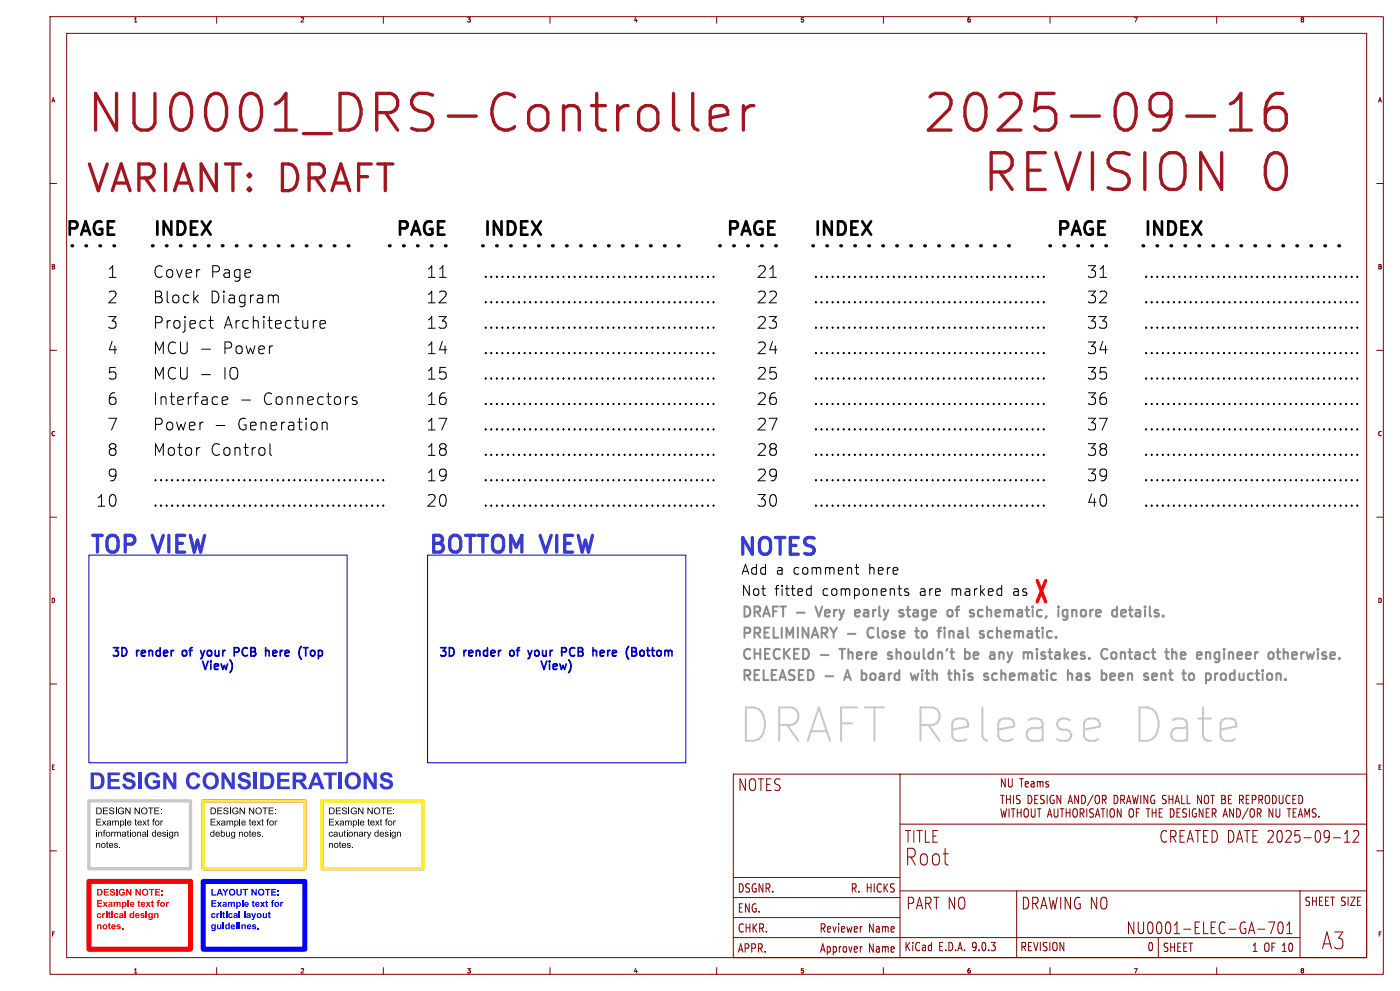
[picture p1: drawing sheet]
<svg xmlns="http://www.w3.org/2000/svg" width="420mm" height="297mm" viewBox="0 0 420 297" stroke-linecap="round" stroke-linejoin="round" font-family="sans-serif">
<g fill="none" stroke="#840000" stroke-width=".3">
<path d="M15 5h400v287h-400zM20 10h390v277h-390zM65 5v2M115 5v2M165 5v2M215 5v2M265 5v2M315 5v2M365 5v2M15 55h2M413 55h2M15 105h2"/>
<path d="M413 105h2M15 155h2M413 155h2M15 205h2M413 205h2M270 232h140v55h-140zM270 232h-50v55h50M15 255h2M270 247h140M300.2 242.4l.5 2.5 .4-1.8 .4 1.8 .4-2.5M302.7 242.4v2.5M303.9 242.4v2.5"/>
<path d="M305.2 242.4v2.5M305.2 243.6h1.1M306.3 242.4v2.5M307.7 242.4l-.2 .1a1.85 1.85 0 0 0 .2 2.4l.5-.1a1.85 1.85 0 0 0-.2-2.4M309.4 242.4v2l.3 .5 .6-.1 .2-.4v-2M311.7 242.4v2.5M314.2 244.9l.7-2.5 .7 2.5M314.4 244.2h1M316.2 242.4v2l.4 .5 .6-.1 .2-.4v-2M318.6 242.4v2.5M319.8 243.6h1.2M319.8 242.4v2.5"/>
<path d="M321 242.4v2.5M322.3 242.4l-.2 .1a1.85 1.85 0 0 0 .2 2.4l.6-.1a1.85 1.85 0 0 0-.2-2.4M324 242.4v2.5M324.5 243.7l.7 1.2M324.8 242.4l.4 .5-.1 .6-.3 .2h-.8M326 242.4v2.5M327.3 242.4l-.2 .1a.82 .82 0 0 0-.1 .9 .82 .82 0 0 0 .8 .4l.2 .4-.2 .6h-.9M327.7 242.4l.3 .1M328.6 244.9l.7-2.5 .6 2.5M328.8 244.2h.9M330.9 242.4v2.5M332.1 242.4v2.5"/>
<path d="M333.5 242.4l-.2 .1a1.85 1.85 0 0 0 .2 2.4l.5-.1a1.85 1.85 0 0 0-.2-2.4M336.3 242.4v2.5l-1.1-2.5v2.5M339.2 242.4l-.2 .1a1.85 1.85 0 0 0 .2 2.4l.5-.1a1.85 1.85 0 0 0-.1-2.4M340.9 243.6h.7M340.9 242.4v2.5M344.4 242.4v2.5M345.7 243.6h1.1M345.7 242.4v2.5M346.8 242.4v2.5M347.7 243.6h.7M347.7 242.4v2.5h1M351.1 242.4v2.5a1.33 1.33 0 0 0 1.2-.9 1.33 1.33 0 0 0-.5-1.5l-.2-.1"/>
<path d="M353.1 243.6h.6M353.1 242.4v2.5h.9M355.2 242.4l-.2 .1a.82 .82 0 0 0-.1 .9 .82 .82 0 0 0 .8 .4l.2 .4-.2 .6h-.9M355.7 242.4l.2 .1M356.8 242.4v2.5M358.3 242.4a1.4 1.4 0 0 0-.7 1.3 1.4 1.4 0 0 0 .9 1.2l.4-.3v-.8h-.4M358.6 242.4l.2 .1M360.9 242.4v2.5l-1.2-2.5v2.5M361.8 243.6h.7M361.8 242.4v2.5h1M363.7 242.4v2.5M364.1 243.7l.7 1.2"/>
<path d="M364.4 242.4l.4 .5-.1 .6-.3 .2h-.7M366.9 244.9l.7-2.5 .6 2.5M367.1 244.2h.9M370 242.4v2.5l-1.1-2.5v2.5M371 242.4v2.5a1.33 1.33 0 0 0 1.2-.9 1.33 1.33 0 0 0-.5-1.5l-.2-.1M374.4 242.3l-1.7 3.2M375.5 242.4l-.2 .1a1.85 1.85 0 0 0 .2 2.4l.5-.1a1.85 1.85 0 0 0-.2-2.4M377.2 242.4v2.5M377.7 243.7l.6 1.2M377.9 242.4l.4 .5-.1 .6-.3 .2h-.7M381.8 242.4v2.5l-1.1-2.5v2.5M382.8 242.4v2l.4 .5 .5-.1 .2-.4v-2"/>
<path d="M386.7 242.4v2.5M387.9 243.6h.7M387.9 242.4v2.5h1M389.5 244.9l.6-2.5 .7 2.5M389.7 244.2h.9M391.5 244.9v-2.5l.6 1.8 .7-1.8v2.5M394 242.4l-.2 .1a.82 .82 0 0 0 0 .9 .82 .82 0 0 0 .8 .4l.2 .4-.2 .6h-.9M394.5 242.4l.3 .1M395.7 244.6v.3M400 251.1h2.1M403.3 252.4h1.6M403.3 249.9l.8-1v3.5"/>
<path d="M406 249.2l.4-.3 .9 .2a1.11 1.11 0 0 1 .2 1.3l-1.6 2h1.7M413 255h2M220 275h50M220 269h50M220 263h50M270 267h140M305 267v20M380.5 276.3h1.9l-1.2 3.5M383.7 276.5a.63 .63 0 0 1 .7-.1 .63 .63 0 0 1 .4 .6l.1 1.5a1.29 1.29 0 0 1-.6 1.3h-.3a2.72 2.72 0 0 1-.3-3.3zM386 279.8h1.6M386 277.3l.8-1v3.5M390 267v20"/>
<path d="M65 290v2M115 290v2M165 290v2M215 290v2M220 281h170M258.4 283.7h.2M265 290v2M315 290v2M347.5 281v6M365 290v2"/>
</g>
<path d="M21.6 73.7h14M45.7 73.7h61M116.8 73.7h17.8M144.8 73.7h60.9M215.9 73.7h17.8M243.8 73.7h61M315 73.7h17.7M342.9 73.7h61" fill="none" stroke="#000" stroke-width="1" stroke-dasharray=".2 4"/>
<path d="M311.1 174l2.6 6.3M313.7 174l-2.6 6.3" fill="none" stroke="#f00" stroke-width="1"/>
<path d="M26.7 166.4h77.4v62.2h-77.4zM128.3 166.4h77.4v62.2h-77.4z" fill="none" stroke="#0000c2" stroke-width=".3"/>
<g fill="none" stroke="#0000c2" stroke-width=".51">
<path d="M60.2 194.9l.6 1.7M60.8 196.6l-.3 .6-.3 .2M61.4 194.9l-.6 1.7M70.3 195.4l1.2-.1 .2-.4-.1-.6-.4-.2h-.9v2.5M82.9 195.1l-.7-.2-.4 .4 .2 1.2h.9M83 195.5l-1.2 .3M90.4 193.7l-.1 .2M91 194.1h1.4M94 194.9l-.6 .2-.3 .3 .2 1 .7 .2M158.4 194.9l.6 1.7M159 196.6l-.3 .6-.3 .2M159.6 194.9l-.6 1.7"/>
<path d="M168.5 195.4l1.2-.1 .2-.4-.1-.6-.4-.2h-.9v2.5M181.1 195.1l-.7-.2-.4 .4 .2 1.2h.9M181.2 195.5l-1.2 .3M188.6 193.7l-.1 .2M189.6 194.1h.8l.4 .2 .1 .5-.5 .5M189.6 195.3h.8M190.4 195.3a.67 .67 0 0 1 .6 .6 .67 .67 0 0 1-.5 .7h-.9"/>
</g>
<path d="M61 240h30.4v20.3h-30.4z" fill="none" stroke="#ffa500" stroke-width="1"/>
<g fill="#000">
<path d="M28.9 245.4h1.4v.2h-1.1v.6h1.1v.3h-1.1v.7h1.2v.2h-1.5zM28.9 242h.7a1.01 1.01 0 0 1 .9 1 1.01 1.01 0 0 1-.9 1h-.7v-.2h.7a.78 .78 0 0 0 .7-.8 .78 .78 0 0 0-.7-.7h-.4v1.5h-.3zM30.9 242h1.5v.3h-1.2v.6h1.1v.2h-1.1v.7h1.2v.2h-1.5zM31.2 248.8l.5-.1-.4 .4 .3 .4h-.3v1.2h-.2v-1.2h-.2zM32 252.3l.3-.2v.6h.2v.1h-.2v.9l.2 .4-.5-.1v-1.2h-.2zM32.9 242.2l1-.1 .3 .4-.2 .1a.43 .43 0 0 0-.5-.5 .43 .43 0 0 0-.3 .6l.3 .1a.68 .68 0 0 1 .7 .9 .68 .68 0 0 1-1.1 .3l-.4-.5 .2-.1a.49 .49 0 0 0 .6 .4 .49 .49 0 0 0 .4-.5l-1-.4zM35.6 242.3l1-.3 .5 .3 .1 .3h-.3a.78 .78 0 0 0-1.1 0 .78 .78 0 0 0 0 1.1 .78 .78 0 0 0 1.1-.1v-.4h-.5v-.2h.8v.7a1.08 1.08 0 0 1-1.5 .1 1.08 1.08 0 0 1-.1-1.5zM37.6 242h.3l1 1.6v-1.6h.3v2h-.3l-1.1-1.5v1.5h-.2zM38.2 248.9l.3-.1v.5h.2v.2h-.2v.8l.3 .4-.5-.1-.1-1.1h-.2zM40.4 242h.3l1 1.6v-1.6h.3v2h-.3l-1.1-1.5v1.5h-.2zM40.6 245.6l.2-.2v.5h.3v.2h-.3v.9l.3 .4-.5-.1v-1.2h-.2zM42.6 242.3a.99 .99 0 0 1 1.5 .1 .99 .99 0 0 1-.5 1.5 .99 .99 0 0 1-1.3-.8h.3a.75 .75 0 0 0 1.1 .6 .75 .75 0 0 0 .1-1.2l-.8-.2-.3 .3-.1 .5h-.3z"/>
<path d="M44.3 245.6l.2-.2v.5h.3v.2h-.3v.9l.3 .4-.5-.1v-1.2h-.2zM44.4 242h1.6v.3h-.6v1.7h-.3v-1.7h-.7zM46 245.5l.5-.1-.4 .3 .3 .4h-.3v1.3h-.2v-1.3h-.3zM46.3 242h1.5v.3h-1.2v.6h1.1v.2h-1.1v.7h1.2v.2h-1.5zM45.8 249.4l.4-.1 .4 .2v-.8h.2v2l-.2-.1-.3 .2-.4-.1-.3-.5 .2-.2a.45 .45 0 0 0 .6 .5 .45 .45 0 0 0 .2-.7l-.5-.3-.3 .5h-.2zM48.2 242.6h.3v.3h-.3zM48.2 243.7h.3v.3h-.3zM50.2 248.7h.2v.3h-.2zM63.2 245.4h1.4v.2h-1.2v.6h1.2v.3h-1.2v.7h1.3v.2h-1.5zM63.2 242h.7a1.01 1.01 0 0 1 .9 1 1.01 1.01 0 0 1-.9 1h-.7v-.2h.7a.78 .78 0 0 0 .7-.8 .78 .78 0 0 0-.7-.7h-.5v1.5h-.2zM63.3 249.4l.4-.1 .4 .2v-.8h.2v2l-.2-.1-.3 .2-.4-.1-.3-.5 .2-.2a.45 .45 0 0 0 .6 .5 .45 .45 0 0 0 .2-.7l-.5-.3-.3 .5h-.2zM65.2 242h1.4v.3h-1.1v.6h1.1v.2h-1.1v.7h1.2v.2h-1.5z"/>
<path d="M66.3 248.7h.2v.8a.66 .66 0 0 1 1 .5 .66 .66 0 0 1-1 .6l-.2 .1v-.7h.2a.46 .46 0 0 0 .6 .5 .46 .46 0 0 0 .1-.7l-.4-.3-.3 .5h-.2zM67.2 242.2l.9-.1 .4 .4-.2 .1a.43 .43 0 0 0-.5-.5 .43 .43 0 0 0-.4 .6l.4 .1a.68 .68 0 0 1 .7 .9 .68 .68 0 0 1-1.1 .3l-.4-.5 .2-.1a.49 .49 0 0 0 .6 .4 .49 .49 0 0 0 .4-.5l-1-.4zM69.9 242.3l1-.3 .5 .3 .1 .3h-.3a.78 .78 0 0 0-1.1 0 .78 .78 0 0 0 0 1.1 .78 .78 0 0 0 1.1-.1v-.4h-.6v-.2h.9v.7a1.08 1.08 0 0 1-1.6 .1 1.08 1.08 0 0 1 0-1.5zM71.9 242h.3l1 1.6v-1.6h.3v2h-.3l-1.1-1.5v1.5h-.2zM74.7 242h.2l1.1 1.6v-1.6h.3v2h-.3l-1.1-1.5v1.5h-.2zM74.9 245.6l.2-.2v.5h.2v.2h-.2v.9l.3 .4-.5-.1v-1.2h-.2zM74.9 248.9l.2-.1v.5h.2v.2h-.2v.8l.3 .4-.5-.1v-1.1h-.2zM76.9 242.3a.99 .99 0 0 1 1.5 .1 .99 .99 0 0 1-.5 1.5 .99 .99 0 0 1-1.3-.8h.3a.75 .75 0 0 0 1.1 .6 .75 .75 0 0 0 .1-1.2l-.8-.2-.3 .3-.1 .5h-.3zM78.6 245.6l.2-.2v.5h.3v.2h-.3v.9l.3 .4-.5-.1v-1.2h-.2zM78.7 242h1.6v.3h-.6v1.7h-.3v-1.7h-.7zM80.2 245.5l.6-.1-.4 .3 .3 .4h-.3v1.3h-.2v-1.3h-.3zM80.6 242h1.4v.3h-1.1v.6h1.1v.2h-1.1v.7h1.2v.2h-1.5z"/>
<path d="M82.5 242.6h.3v.3h-.3zM82.5 243.7h.3v.3h-.3z"/>
</g>
<path d="M34.8 242v2M37.7 245.4v2M44.4 248.7v2M69.1 242v2M72 245.4v2" fill="none" stroke="#000" stroke-width=".3"/>
<path d="M26.7 240h30.4v20.3h-30.4z" fill="none" stroke="#c8c8c8" stroke-width="1"/>
<path d="M61 264.2h30.4v20.3h-30.4z" fill="none" stroke="#00f" stroke-width="1.5"/>
<g fill="#00f">
<path d="M63.4 266.4h.4v1.7h1v.3h-1.4z"/>
<path d="M65.7 266.4h.4l.8 2h-.4l-.2-.4h-.8l-.2 .4h-.4l.3-.8h1l-.3-.7-.3 .7h-.4z"/>
<path d="M66.7 266.4h.5l.4 .8 .5-.8h.5l-.8 1.2v.8h-.4v-.8z"/>
<path d="M68.9 266.6a1 1 0 0 1 1.6 .2 1 1 0 0 1-.5 1.5 1 1 0 0 1-1.3-.9h.4a.63 .63 0 0 0 .9 .6 .63 .63 0 0 0 .1-1l-.6-.3-.3 .3-.1 .4h-.4z"/>
<path d="M70.9 266.4h.4v1.1a.43 .43 0 0 0 .4 .6 .43 .43 0 0 0 .4-.6v-1.1h.4v1.4a.8 .8 0 0 1-.8 .7 .8 .8 0 0 1-.8-.7z"/>
<path d="M72.8 266.4h1.6v.3h-.6v1.7h-.4v-1.7h-.6z"/>
<path d="M75.4 266.4h.4l.9 1.3v-1.3h.3v2h-.4l-.8-1.3v1.3h-.4z"/>
<path d="M77.7 266.6a1 1 0 0 1 1.5 .2 1 1 0 0 1-.5 1.5 1 1 0 0 1-1.3-.9h.4a.63 .63 0 0 0 .9 .6 .63 .63 0 0 0 .1-1l-.6-.3-.3 .3-.1 .4h-.4z"/>
<path d="M79.5 266.4h1.6v.3h-.6v1.7h-.4v-1.7h-.6z"/>
<path d="M81.3 266.4h1.5v.3h-1.1v.5h1.1v.3h-1.1v.6h1.2v.3h-1.6z"/>
<path d="M83.3 267h.4v.3h-.4z"/>
<path d="M83.3 268h.4v.4h-.4z"/>
<path d="M63.4 269.8h1.5v.3h-1.1v.4h1v.4h-1v.5h1.1v.4h-1.5z"/>
</g>
<path d="M72.8 269.8v2" fill="none" stroke="#00f" stroke-width=".38"/>
<g fill="#00f">
<path d="M75.7 270l.4-.2v.5h.3v.3h-.3v.6l.3 .6-.7-.2v-1h-.2z"/>
<path d="M79.8 270l.3-.2v.5h.3v.3h-.3v.6l.3 .6-.6-.2v-1h-.2z"/>
<path d="M81.6 269.8h.7l-.1 .2-.3 .1 .3 .5h-.3v1.2h-.4v-1.2h-.2z"/>
<path d="M66.8 273.4l.4-.2v.5h.3v.3h-.3v.6l.3 .5-.6-.1-.1-1h-.1z"/>
</g>
<path d="M71.8 273.1v2M73.4 273.1v2" fill="none" stroke="#00f" stroke-width=".38"/>
<g fill="#00f">
<path d="M80.5 273.4l.4-.2v.5h.3v.3h-.3v.6l.3 .5-.6-.1-.1-1h-.1z"/>
<path d="M67.7 277.2l.4-.2 .5 .2v-.7h.3v2h-.3v-.2l-.7 .2-.4-.8h.4v.3a.34 .34 0 0 0 .6 0 .34 .34 0 0 0-.1-.5 .34 .34 0 0 0-.5 .1l-.4 .1z"/>
</g>
<path d="M71.1 276.5v2" fill="none" stroke="#00f" stroke-width=".38"/>
<path d="M96.5 240h30.5v20.3h-30.5z" fill="none" stroke="#faec00" stroke-width="1"/>
<g fill="#000">
<path d="M98.7 245.4h1.5v.2h-1.2v.6h1.1v.3h-1.1v.7h1.2v.2h-1.5zM98.7 242h.7a1.01 1.01 0 0 1 1 1 1.01 1.01 0 0 1-.9 1h-.8v-.2h.7a.78 .78 0 0 0 .7-.8 .78 .78 0 0 0-.7-.7h-.4v1.5h-.3zM100.8 242h1.4v.3h-1.2v.6h1.1v.2h-1.1v.7h1.3v.2h-1.5zM101.9 252.3l.2-.2v.6h.3v.1h-.3v.9l.3 .4-.5-.1v-1.2h-.2zM102.8 242.2l.9-.1 .4 .4-.3 .1a.43 .43 0 0 0-.5-.5 .43 .43 0 0 0-.3 .6l.3 .1a.68 .68 0 0 1 .8 .9 .68 .68 0 0 1-1.2 .3l-.4-.5 .3-.1a.49 .49 0 0 0 .5 .4 .49 .49 0 0 0 .4-.5l-1-.4zM103.3 248.9l.2-.1v.5h.3v.2h-.3v.8l.3 .4-.5-.1v-1.1h-.2zM105.5 242.3l1-.3 .4 .3 .1 .3h-.2a.78 .78 0 0 0-1.2 0 .78 .78 0 0 0 .1 1.1 .78 .78 0 0 0 1.1-.1v-.4h-.6v-.2h.9v.7a1.08 1.08 0 0 1-1.6 .1 1.08 1.08 0 0 1 0-1.5zM107.4 242h.3l1.1 1.6v-1.6h.2v2h-.3l-1-1.5v1.5h-.3zM110.2 242h.3l1.1 1.6v-1.6h.2v2h-.3l-1-1.5v1.5h-.3zM110.4 245.6l.3-.2v.5h.2v.2h-.2v.9l.2 .4-.5-.1v-1.2h-.2zM112.4 242.3a.99 .99 0 0 1 1.6 .1 .99 .99 0 0 1-.5 1.5 .99 .99 0 0 1-1.3-.8h.3a.75 .75 0 0 0 1 .6 .75 .75 0 0 0 .2-1.2l-.8-.2-.4 .3v.5h-.3zM112.5 249.4l.4-.1 .4 .2v-.8h.3v2l-.3-.1-.2 .2-.5-.1-.3-.5 .3-.2a.45 .45 0 0 0 .5 .5 .45 .45 0 0 0 .2-.7l-.5-.3-.2 .5h-.3z"/>
<path d="M114.1 245.6l.3-.2v.5h.2v.2h-.2v.9l.3 .4-.5-.1-.1-1.2h-.1zM114.3 242h1.6v.3h-.7v1.7h-.3v-1.7h-.6zM115.8 245.5l.5-.1-.3 .3 .2 .4h-.2v1.3h-.3v-1.3h-.2zM116.2 242h1.4v.3h-1.2v.6h1.1v.2h-1.1v.7h1.2v.2h-1.4zM118.1 242.6h.2v.3h-.2zM118.1 243.7h.2v.3h-.2z"/>
</g>
<path d="M104.7 242v2M107.5 245.4v2" fill="none" stroke="#000" stroke-width=".3"/>
<path d="M26.7 264.2h30.4v20.3h-30.4z" fill="none" stroke="#f00" stroke-width="1.5"/>
<g fill="#f00">
<path d="M29.1 266.4h.8a1.01 1.01 0 0 1 .9 1 1.01 1.01 0 0 1-.9 1h-.8v-.3h.4a.69 .69 0 0 0 .9-.7 .69 .69 0 0 0-.9-.7v1.4h-.4z"/>
<path d="M31.1 266.4h1.5v.3h-1.1v.5h1.1v.3h-1.1v.6h1.2v.3h-1.6z"/>
<path d="M33.1 266.6l.6-.2a.65 .65 0 0 1 .8 .6l-.9-.3-.2 .2 .2 .2a.75 .75 0 0 1 .9 1 .75 .75 0 0 1-1.3 .2l-.3-.5 .4-.1a.37 .37 0 0 0 .4 .5 .37 .37 0 0 0 .2-.6 .7 .7 0 0 1-.8-.2 .7 .7 0 0 1 0-.8z"/>
</g>
<path d="M35.1 266.4v2" fill="none" stroke="#f00" stroke-width=".4"/>
<g fill="#f00">
<path d="M35.9 266.6l1-.2 .5 .6h-.4a.64 .64 0 0 0-.9 .1 .64 .64 0 0 0 0 .9 .64 .64 0 0 0 .9-.1v-.2h-.4v-.4h.9v.8a1.09 1.09 0 0 1-1.6 .1 1.09 1.09 0 0 1 0-1.6z"/>
<path d="M37.8 266.4h.4l.8 1.3v-1.3h.4v2h-.4l-.8-1.3v1.3h-.4z"/>
<path d="M40.6 266.4h.4l.8 1.3v-1.3h.4v2h-.4l-.8-1.3v1.3h-.4z"/>
<path d="M42.8 266.6a1 1 0 0 1 1.6 .2 1 1 0 0 1-.5 1.5 1 1 0 0 1-1.3-.9h.4a.63 .63 0 0 0 .9 .6 .63 .63 0 0 0 .1-1l-.6-.3-.3 .3-.1 .4h-.4z"/>
<path d="M44.7 266.4h1.6v.3h-.6v1.7h-.4v-1.7h-.6z"/>
<path d="M46.5 266.4h1.5v.3h-1.1v.5h1v.3h-1v.6h1.2v.3h-1.6z"/>
<path d="M48.5 267h.4v.3h-.4z"/>
<path d="M48.5 268h.4v.4h-.4z"/>
<path d="M29.1 269.8h1.5v.3h-1.1v.4h1v.4h-1v.5h1.1v.4h-1.5z"/>
</g>
<path d="M38.5 269.8v2" fill="none" stroke="#f00" stroke-width=".38"/>
<g fill="#f00">
<path d="M41.4 270l.4-.2v.5h.3v.3h-.3v.6l.3 .6-.6-.2-.1-1h-.2z"/>
<path d="M45.5 270l.4-.2v.5h.2v.3h-.2v.6l.2 .6-.6-.2v-1h-.2z"/>
<path d="M47.3 269.8h.7l-.1 .2-.3 .1 .3 .5h-.3v1.2h-.4v-1.2h-.2z"/>
<path d="M32.6 273.4l.3-.2v.5h.3v.3h-.3v.6l.3 .5-.6-.1v-1h-.2z"/>
</g>
<path d="M37.6 273.1v2" fill="none" stroke="#f00" stroke-width=".38"/>
<g fill="#f00">
<path d="M39 273.8l.4-.2 .5 .2v-.7h.3v2h-.3v-.2l-.7 .2-.4-.7h.4l.1 .2a.34 .34 0 0 0 .5 .1 .34 .34 0 0 0-.1-.5 .34 .34 0 0 0-.5 0l-.4 .2z"/>
<path d="M32.6 276.8l.3-.3v.5h.3v.3h-.3v.6l.3 .6-.6-.2v-1h-.2z"/>
</g>
<g fill="none" stroke="#000" stroke-width=".3">
<path d="M58.5 89.4l1 1.4M59.5 88.4l-1.3 1.4M62.7 96h1.3M63.2 94.9v3l.1 .3 .7 .2M82.2 88.6l.3-.2 .8 .2 .2 2.2M95 96l-.8 .4M96 97.2l1.7-.3-.2-.7-1-.2-.5 .5 .2 1.7 .3 .2 1-.2M204 82.8v.3M204 90.4v.4M204 98v.4M204 82.8l.2 .2-.2 .1M204 82.8l-.1 .2 .1 .1"/>
<path d="M204 90.4l.2 .2-.2 .2M204 90.4l-.1 .2 .1 .2M204 98l.2 .2-.2 .2M204 98l-.1 .2 .1 .2M205.7 82.8v.3M205.7 90.4v.4M205.7 98v.4M205.7 82.8l.2 .2-.2 .1M205.7 82.8l-.2 .2 .2 .1M205.7 90.4l.2 .2-.2 .2M205.7 90.4l-.2 .2 .2 .2M205.7 98l.2 .2-.2 .2"/>
<path d="M205.7 98l-.2 .2 .2 .2M207.4 82.8v.3M207.4 90.4v.4M207.4 98v.4M207.4 82.8l.1 .2-.1 .1M207.4 82.8l-.2 .2 .2 .1M207.4 90.4l.1 .2-.1 .2M207.4 90.4l-.2 .2 .2 .2M207.4 98l.1 .2-.1 .2M207.4 98l-.2 .2 .2 .2M209 82.8v.3M209 90.4v.4"/>
<path d="M209 98v.4M209 82.8l.2 .2-.2 .1M209 82.8l-.1 .2 .1 .1M209 90.4l.2 .2-.2 .2M209 90.4l-.1 .2 .1 .2M209 98l.2 .2-.2 .2M209 98l-.1 .2 .1 .2M210.7 82.8v.3M210.7 90.4v.4M210.7 98v.4M210.7 82.8l.2 .2-.2 .1M210.7 82.8l-.2 .2 .2 .1"/>
<path d="M210.7 90.4l.2 .2-.2 .2M210.7 90.4l-.2 .2 .2 .2M210.7 98l.2 .2-.2 .2M210.7 98l-.2 .2 .2 .2M212.4 82.8v.3M212.4 90.4v.4M212.4 98v.4M212.4 82.8l.1 .2-.1 .1M212.4 82.8l-.2 .2 .2 .1M212.4 90.4l.1 .2-.1 .2M212.4 90.4l-.2 .2 .2 .2M212.4 98l.1 .2-.1 .2"/>
<path d="M212.4 98l-.2 .2 .2 .2M214 82.8v.3M214 90.4v.4M214 98v.4M214 82.8l.2 .2-.2 .1M214 82.8l-.1 .2 .1 .1M214 90.4l.2 .2-.2 .2M214 90.4l-.1 .2 .1 .2M214 98l.2 .2-.2 .2M214 98l-.1 .2 .1 .2M303.1 82.8v.3M303.1 90.4v.4"/>
<path d="M303.1 98v.4M303.1 98l.2 .2-.2 .2M303.1 98l-.2 .2 .2 .2M303.1 90.4l.2 .2-.2 .2M303.1 90.4l-.2 .2 .2 .2M303.1 82.8l.2 .2-.2 .1M303.1 82.8l-.2 .2 .2 .1M304.8 82.8v.3M304.8 90.4v.4M304.8 98v.4M304.8 98l.1 .2-.1 .2M304.8 98l-.2 .2 .2 .2"/>
<path d="M304.8 90.4l.1 .2-.1 .2M304.8 90.4l-.2 .2 .2 .2M304.8 82.8l.1 .2-.1 .1M304.8 82.8l-.2 .2 .2 .1M306.4 82.8v.3M306.4 90.4v.4M306.4 98v.4M306.4 98l.2 .2-.2 .2M306.4 98l-.1 .2 .1 .2M306.4 90.4l.2 .2-.2 .2M306.4 90.4l-.1 .2 .1 .2M306.4 82.8l.2 .2-.2 .1"/>
<path d="M306.4 82.8l-.1 .2 .1 .1M308.1 82.8v.3M308.1 90.4v.4M308.1 98v.4M308.1 98l.2 .2-.2 .2M308.1 98l-.2 .2 .2 .2M308.1 90.4l.2 .2-.2 .2M308.1 90.4l-.2 .2 .2 .2M308.1 82.8l.2 .2-.2 .1M308.1 82.8l-.2 .2 .2 .1M309.8 82.8v.3M309.8 90.4v.4"/>
<path d="M309.8 98v.4M309.8 98l.1 .2-.1 .2M309.8 98l-.2 .2 .2 .2M309.8 90.4l.1 .2-.1 .2M309.8 90.4l-.2 .2 .2 .2M309.8 82.8l.1 .2-.1 .1M309.8 82.8l-.2 .2 .2 .1M311.4 82.8v.3M311.4 90.4v.4M311.4 98v.4M311.4 98l.2 .2-.2 .2M311.4 98l-.1 .2 .1 .2"/>
<path d="M311.4 90.4l.2 .2-.2 .2M311.4 90.4l-.1 .2 .1 .2M311.4 82.8l.2 .2-.2 .1M311.4 82.8l-.1 .2 .1 .1M313.1 82.8v.3M313.1 90.4v.4M313.1 98v.4M313.1 98l.2 .2-.2 .2M313.1 98l-.2 .2 .2 .2M313.1 90.4l.2 .2-.2 .2M313.1 90.4l-.2 .2 .2 .2M313.1 82.8l.2 .2-.2 .1"/>
<path d="M313.1 82.8l-.2 .2 .2 .1M397.2 82.8v.3M397.2 90.4v.4M397.2 98v.4M397.2 90.4l.1 .2-.1 .2M397.2 90.4l-.2 .2 .2 .2M397.2 82.8l.1 .2-.1 .1M397.2 82.8l-.2 .2 .2 .1M397.2 98l.1 .2-.1 .2M397.2 98l-.2 .2 .2 .2M398.8 82.8v.3M398.8 90.4v.4"/>
<path d="M398.8 98v.4M398.8 90.4l.2 .2-.2 .2M398.8 90.4l-.1 .2 .1 .2M398.8 82.8l.2 .2-.2 .1M398.8 82.8l-.1 .2 .1 .1M398.8 98l.2 .2-.2 .2M398.8 98l-.1 .2 .1 .2M400.5 82.8v.3M400.5 90.4v.4M400.5 98v.4M400.5 90.4l.2 .2-.2 .2M400.5 90.4l-.2 .2 .2 .2"/>
<path d="M400.5 82.8l.2 .2-.2 .1M400.5 82.8l-.2 .2 .2 .1M400.5 98l.2 .2-.2 .2M400.5 98l-.2 .2 .2 .2M402.2 82.8v.3M402.2 90.4v.4M402.2 98v.4M402.2 90.4l.1 .2-.1 .2M402.2 90.4l-.2 .2 .2 .2M402.2 82.8l.1 .2-.1 .1M402.2 82.8l-.2 .2 .2 .1M402.2 98l.1 .2-.1 .2"/>
<path d="M402.2 98l-.2 .2 .2 .2M403.8 82.8v.3M403.8 90.4v.4M403.8 98v.4M403.8 90.4l.2 .2-.2 .2M403.8 90.4l-.1 .2 .1 .2M403.8 82.8l.2 .2-.2 .1M403.8 82.8l-.1 .2 .1 .1M403.8 98l.2 .2-.2 .2M403.8 98l-.1 .2 .1 .2M405.5 82.8v.3M405.5 90.4v.4"/>
<path d="M405.5 98v.4M405.5 90.4l.2 .2-.2 .2M405.5 90.4l-.2 .2 .2 .2M405.5 82.8l.2 .2-.2 .1M405.5 82.8l-.2 .2 .2 .1M405.5 98l.2 .2-.2 .2M405.5 98l-.2 .2 .2 .2M407.2 82.8v.3M407.2 90.4v.4M407.2 98v.4M407.2 90.4l.1 .2-.1 .2M407.2 90.4l-.2 .2 .2 .2"/>
<path d="M407.2 82.8l.1 .2-.1 .1M407.2 82.8l-.2 .2 .2 .1M407.2 98l.1 .2-.1 .2M407.2 98l-.2 .2 .2 .2M60.5 104.7h2.7M60.5 112.3h2.7M72.5 119.9h2.7M81.5 103.7h.3M104.3 118.9h.4M107 119.1l-.8-.2-.5 .5 .1 .5 1.2 .3 .2 .4-.2 .5-.3 .1-1-.1M204 105.7v.3M204 113.3v.3"/>
<path d="M204 113.3l.2 .1-.2 .2M204 113.3l-.1 .1 .1 .2M204 105.7l.2 .1-.2 .2M204 105.7l-.1 .1 .1 .2M205.7 105.7v.3M205.7 113.3v.3M205.7 113.3l.2 .1-.2 .2M205.7 113.3l-.2 .1 .2 .2M205.7 105.7l.2 .1-.2 .2M205.7 105.7l-.2 .1 .2 .2M207.4 105.7v.3M207.4 113.3v.3"/>
<path d="M207.4 113.3l.1 .1-.1 .2M207.4 113.3l-.2 .1 .2 .2M207.4 105.7l.1 .1-.1 .2M207.4 105.7l-.2 .1 .2 .2M209 105.7v.3M209 113.3v.3M209 113.3l.2 .1-.2 .2M209 113.3l-.1 .1 .1 .2M209 105.7l.2 .1-.2 .2M209 105.7l-.1 .1 .1 .2M210.7 105.7v.3M210.7 113.3v.3"/>
<path d="M210.7 113.3l.2 .1-.2 .2M210.7 113.3l-.2 .1 .2 .2M210.7 105.7l.2 .1-.2 .2M210.7 105.7l-.2 .1 .2 .2M212.4 105.7v.3M212.4 113.3v.3M212.4 113.3l.1 .1-.1 .2M212.4 113.3l-.2 .1 .2 .2M212.4 105.7l.1 .1-.1 .2M212.4 105.7l-.2 .1 .2 .2M214 105.7v.3M214 113.3v.3"/>
<path d="M214 113.3l.2 .1-.2 .2M214 113.3l-.1 .1 .1 .2M214 105.7l.2 .1-.2 .2M214 105.7l-.1 .1 .1 .2M303.1 105.7v.3M303.1 113.3v.3M303.1 105.7l.2 .1-.2 .2M303.1 105.7l-.2 .1 .2 .2M303.1 113.3l.2 .1-.2 .2M303.1 113.3l-.2 .1 .2 .2M304.8 105.7v.3M304.8 113.3v.3"/>
<path d="M304.8 105.7l.1 .1-.1 .2M304.8 105.7l-.2 .1 .2 .2M304.8 113.3l.1 .1-.1 .2M304.8 113.3l-.2 .1 .2 .2M306.4 105.7v.3M306.4 113.3v.3M306.4 105.7l.2 .1-.2 .2M306.4 105.7l-.1 .1 .1 .2M306.4 113.3l.2 .1-.2 .2M306.4 113.3l-.1 .1 .1 .2M308.1 105.7v.3M308.1 113.3v.3"/>
<path d="M308.1 105.7l.2 .1-.2 .2M308.1 105.7l-.2 .1 .2 .2M308.1 113.3l.2 .1-.2 .2M308.1 113.3l-.2 .1 .2 .2M309.8 105.7v.3M309.8 113.3v.3M309.8 105.7l.1 .1-.1 .2M309.8 105.7l-.2 .1 .2 .2M309.8 113.3l.1 .1-.1 .2M309.8 113.3l-.2 .1 .2 .2M311.4 105.7v.3M311.4 113.3v.3"/>
<path d="M311.4 105.7l.2 .1-.2 .2M311.4 105.7l-.1 .1 .1 .2M311.4 113.3l.2 .1-.2 .2M311.4 113.3l-.1 .1 .1 .2M313.1 105.7v.3M313.1 113.3v.3M313.1 105.7l.2 .1-.2 .2M313.1 105.7l-.2 .1 .2 .2M313.1 113.3l.2 .1-.2 .2M313.1 113.3l-.2 .1 .2 .2M397.2 105.7v.3M397.2 113.3v.3"/>
<path d="M397.2 105.7l.1 .1-.1 .2M397.2 105.7l-.2 .1 .2 .2M397.2 113.3l.1 .1-.1 .2M397.2 113.3l-.2 .1 .2 .2M398.8 105.7v.3M398.8 113.3v.3M398.8 105.7l.2 .1-.2 .2M398.8 105.7l-.1 .1 .1 .2M398.8 113.3l.2 .1-.2 .2M398.8 113.3l-.1 .1 .1 .2M400.5 105.7v.3M400.5 113.3v.3"/>
<path d="M400.5 105.7l.2 .1-.2 .2M400.5 105.7l-.2 .1 .2 .2M400.5 113.3l.2 .1-.2 .2M400.5 113.3l-.2 .1 .2 .2M402.2 105.7v.3M402.2 113.3v.3M402.2 105.7l.1 .1-.1 .2M402.2 105.7l-.2 .1 .2 .2M402.2 113.3l.1 .1-.1 .2M402.2 113.3l-.2 .1 .2 .2M403.8 105.7v.3M403.8 113.3v.3"/>
<path d="M403.8 105.7l.2 .1-.2 .2M403.8 105.7l-.1 .1 .1 .2M403.8 113.3l.2 .1-.2 .2M403.8 113.3l-.1 .1 .1 .2M405.5 105.7v.3M405.5 113.3v.3M405.5 105.7l.2 .1-.2 .2M405.5 105.7l-.2 .1 .2 .2M405.5 113.3l.2 .1-.2 .2M405.5 113.3l-.2 .1 .2 .2M407.2 105.7v.3M407.2 113.3v.3"/>
<path d="M407.2 105.7l.1 .1-.1 .2M407.2 105.7l-.2 .1 .2 .2M407.2 113.3l.1 .1-.1 .2M407.2 113.3l-.2 .1 .2 .2M59.7 134.1h.3M64.8 127.5h2.7M66.7 120.1l1.6-.4-.1-.6-1-.2-.5 .5 .1 1.7 .4 .1 1-.1M81 133v3l.5 .5M96.7 126.5v2.4M96.7 126.9a.87 .87 0 0 1 1.5 .1v1.9M204 120.9l.2 .2-.2 .1M204 120.9l-.1 .2 .1 .1"/>
<path d="M204 120.9v.3M204 128.5v.4M204 136.1v.4M204 128.5l.2 .2-.2 .2M204 128.5l-.1 .2 .1 .2M204 136.1l.2 .2-.2 .2M204 136.1l-.1 .2 .1 .2M205.7 120.9l.2 .2-.2 .1M205.7 120.9l-.2 .2 .2 .1M205.7 120.9v.3M205.7 128.5v.4M205.7 136.1v.4"/>
<path d="M205.7 128.5l.2 .2-.2 .2M205.7 128.5l-.2 .2 .2 .2M205.7 136.1l.2 .2-.2 .2M205.7 136.1l-.2 .2 .2 .2M207.4 120.9l.1 .2-.1 .1M207.4 120.9l-.2 .2 .2 .1M207.4 120.9v.3M207.4 128.5v.4M207.4 136.1v.4M207.4 128.5l.1 .2-.1 .2M207.4 128.5l-.2 .2 .2 .2M207.4 136.1l.1 .2-.1 .2"/>
<path d="M207.4 136.1l-.2 .2 .2 .2M209 120.9l.2 .2-.2 .1M209 120.9l-.1 .2 .1 .1M209 120.9v.3M209 128.5v.4M209 136.1v.4M209 128.5l.2 .2-.2 .2M209 128.5l-.1 .2 .1 .2M209 136.1l.2 .2-.2 .2M209 136.1l-.1 .2 .1 .2M210.7 120.9l.2 .2-.2 .1M210.7 120.9l-.2 .2 .2 .1"/>
<path d="M210.7 120.9v.3M210.7 128.5v.4M210.7 136.1v.4M210.7 128.5l.2 .2-.2 .2M210.7 128.5l-.2 .2 .2 .2M210.7 136.1l.2 .2-.2 .2M210.7 136.1l-.2 .2 .2 .2M212.4 120.9l.1 .2-.1 .1M212.4 120.9l-.2 .2 .2 .1M212.4 120.9v.3M212.4 128.5v.4M212.4 136.1v.4"/>
<path d="M212.4 128.5l.1 .2-.1 .2M212.4 128.5l-.2 .2 .2 .2M212.4 136.1l.1 .2-.1 .2M212.4 136.1l-.2 .2 .2 .2M214 120.9l.2 .2-.2 .1M214 120.9l-.1 .2 .1 .1M214 120.9v.3M214 128.5v.4M214 136.1v.4M214 128.5l.2 .2-.2 .2M214 128.5l-.1 .2 .1 .2M214 136.1l.2 .2-.2 .2"/>
<path d="M214 136.1l-.1 .2 .1 .2M303.1 120.9v.3M303.1 128.5v.4M303.1 136.1v.4M303.1 128.5l.2 .2-.2 .2M303.1 128.5l-.2 .2 .2 .2M303.1 120.9l.2 .2-.2 .1M303.1 120.9l-.2 .2 .2 .1M303.1 136.1l.2 .2-.2 .2M303.1 136.1l-.2 .2 .2 .2M304.8 120.9v.3M304.8 128.5v.4"/>
<path d="M304.8 136.1v.4M304.8 128.5l.1 .2-.1 .2M304.8 128.5l-.2 .2 .2 .2M304.8 120.9l.1 .2-.1 .1M304.8 120.9l-.2 .2 .2 .1M304.8 136.1l.1 .2-.1 .2M304.8 136.1l-.2 .2 .2 .2M306.4 120.9v.3M306.4 128.5v.4M306.4 136.1v.4M306.4 128.5l.2 .2-.2 .2M306.4 128.5l-.1 .2 .1 .2"/>
<path d="M306.4 120.9l.2 .2-.2 .1M306.4 120.9l-.1 .2 .1 .1M306.4 136.1l.2 .2-.2 .2M306.4 136.1l-.1 .2 .1 .2M308.1 120.9v.3M308.1 128.5v.4M308.1 136.1v.4M308.1 128.5l.2 .2-.2 .2M308.1 128.5l-.2 .2 .2 .2M308.1 120.9l.2 .2-.2 .1M308.1 120.9l-.2 .2 .2 .1M308.1 136.1l.2 .2-.2 .2"/>
<path d="M308.1 136.1l-.2 .2 .2 .2M309.8 120.9v.3M309.8 128.5v.4M309.8 136.1v.4M309.8 128.5l.1 .2-.1 .2M309.8 128.5l-.2 .2 .2 .2M309.8 120.9l.1 .2-.1 .1M309.8 120.9l-.2 .2 .2 .1M309.8 136.1l.1 .2-.1 .2M309.8 136.1l-.2 .2 .2 .2M311.4 120.9v.3M311.4 128.5v.4"/>
<path d="M311.4 136.1v.4M311.4 128.5l.2 .2-.2 .2M311.4 128.5l-.1 .2 .1 .2M311.4 120.9l.2 .2-.2 .1M311.4 120.9l-.1 .2 .1 .1M311.4 136.1l.2 .2-.2 .2M311.4 136.1l-.1 .2 .1 .2M313.1 120.9v.3M313.1 128.5v.4M313.1 136.1v.4M313.1 128.5l.2 .2-.2 .2M313.1 128.5l-.2 .2 .2 .2"/>
<path d="M313.1 120.9l.2 .2-.2 .1M313.1 120.9l-.2 .2 .2 .1M313.1 136.1l.2 .2-.2 .2M313.1 136.1l-.2 .2 .2 .2M397.2 120.9v.3M397.2 128.5v.4M397.2 136.1v.4M397.2 136.1l.1 .2-.1 .2M397.2 136.1l-.2 .2 .2 .2M397.2 120.9l.1 .2-.1 .1M397.2 120.9l-.2 .2 .2 .1M397.2 128.5l.1 .2-.1 .2"/>
<path d="M397.2 128.5l-.2 .2 .2 .2M398.8 120.9v.3M398.8 128.5v.4M398.8 136.1v.4M398.8 136.1l.2 .2-.2 .2M398.8 136.1l-.1 .2 .1 .2M398.8 120.9l.2 .2-.2 .1M398.8 120.9l-.1 .2 .1 .1M398.8 128.5l.2 .2-.2 .2M398.8 128.5l-.1 .2 .1 .2M400.5 120.9v.3M400.5 128.5v.4"/>
<path d="M400.5 136.1v.4M400.5 136.1l.2 .2-.2 .2M400.5 136.1l-.2 .2 .2 .2M400.5 120.9l.2 .2-.2 .1M400.5 120.9l-.2 .2 .2 .1M400.5 128.5l.2 .2-.2 .2M400.5 128.5l-.2 .2 .2 .2M402.2 120.9v.3M402.2 128.5v.4M402.2 136.1v.4M402.2 136.1l.1 .2-.1 .2M402.2 136.1l-.2 .2 .2 .2"/>
<path d="M402.2 120.9l.1 .2-.1 .1M402.2 120.9l-.2 .2 .2 .1M402.2 128.5l.1 .2-.1 .2M402.2 128.5l-.2 .2 .2 .2M403.8 120.9v.3M403.8 128.5v.4M403.8 136.1v.4M403.8 136.1l.2 .2-.2 .2M403.8 136.1l-.1 .2 .1 .2M403.8 120.9l.2 .2-.2 .1M403.8 120.9l-.1 .2 .1 .1M403.8 128.5l.2 .2-.2 .2"/>
<path d="M403.8 128.5l-.1 .2 .1 .2M405.5 120.9v.3M405.5 128.5v.4M405.5 136.1v.4M405.5 136.1l.2 .2-.2 .2M405.5 136.1l-.2 .2 .2 .2M405.5 120.9l.2 .2-.2 .1M405.5 120.9l-.2 .2 .2 .1M405.5 128.5l.2 .2-.2 .2M405.5 128.5l-.2 .2 .2 .2M407.2 120.9v.3M407.2 128.5v.4"/>
<path d="M407.2 136.1v.4M407.2 136.1l.1 .2-.1 .2M407.2 136.1l-.2 .2 .2 .2M407.2 120.9l.1 .2-.1 .1M407.2 120.9l-.2 .2 .2 .1M407.2 128.5l.1 .2-.1 .2M407.2 128.5l-.2 .2 .2 .2M105 143.8l.2 .1-.2 .2M105 143.8l-.2 .1 .2 .2M105 143.8v.3M105 151.4v.3M105 151.4l.2 .1-.2 .2"/>
<path d="M105 151.4l-.2 .1 .2 .2M106.7 143.8l.1 .1-.1 .2M106.7 143.8l-.2 .1 .2 .2M106.7 143.8v.3M106.7 151.4v.3M106.7 151.4l.1 .1-.1 .2M106.7 151.4l-.2 .1 .2 .2M108.3 143.8l.2 .1-.2 .2M108.3 143.8l-.1 .1 .1 .2M108.3 143.8v.3M108.3 151.4v.3M108.3 151.4l.2 .1-.2 .2"/>
<path d="M108.3 151.4l-.1 .1 .1 .2M110 143.8l.2 .1-.2 .2M110 143.8l-.2 .1 .2 .2M110 143.8v.3M110 151.4v.3M110 151.4l.2 .1-.2 .2M110 151.4l-.2 .1 .2 .2M111.7 143.8l.1 .1-.1 .2M111.7 143.8l-.2 .1 .2 .2M111.7 143.8v.3M111.7 151.4v.3M111.7 151.4l.1 .1-.1 .2"/>
<path d="M111.7 151.4l-.2 .1 .2 .2M113.3 143.8l.2 .1-.2 .2M113.3 143.8l-.1 .1 .1 .2M113.3 143.8v.3M113.3 151.4v.3M113.3 151.4l.2 .1-.2 .2M113.3 151.4l-.1 .1 .1 .2M115 143.8l.2 .1-.2 .2M115 143.8l-.2 .1 .2 .2M115 143.8v.3M115 151.4v.3M115 151.4l.2 .1-.2 .2"/>
<path d="M115 151.4l-.2 .1 .2 .2M204 143.8v.3M204 151.4v.3M204 143.8l.2 .1-.2 .2M204 143.8l-.1 .1 .1 .2M204 151.4l.2 .1-.2 .2M204 151.4l-.1 .1 .1 .2M205.7 143.8v.3M205.7 151.4v.3M205.7 143.8l.2 .1-.2 .2M205.7 143.8l-.2 .1 .2 .2M205.7 151.4l.2 .1-.2 .2"/>
<path d="M205.7 151.4l-.2 .1 .2 .2M207.4 143.8v.3M207.4 151.4v.3M207.4 143.8l.1 .1-.1 .2M207.4 143.8l-.2 .1 .2 .2M207.4 151.4l.1 .1-.1 .2M207.4 151.4l-.2 .1 .2 .2M209 143.8v.3M209 151.4v.3M209 143.8l.2 .1-.2 .2M209 143.8l-.1 .1 .1 .2M209 151.4l.2 .1-.2 .2"/>
<path d="M209 151.4l-.1 .1 .1 .2M210.7 143.8v.3M210.7 151.4v.3M210.7 143.8l.2 .1-.2 .2M210.7 143.8l-.2 .1 .2 .2M210.7 151.4l.2 .1-.2 .2M210.7 151.4l-.2 .1 .2 .2M212.4 143.8v.3M212.4 151.4v.3M212.4 143.8l.1 .1-.1 .2M212.4 143.8l-.2 .1 .2 .2M212.4 151.4l.1 .1-.1 .2"/>
<path d="M212.4 151.4l-.2 .1 .2 .2M214 143.8v.3M214 151.4v.3M214 143.8l.2 .1-.2 .2M214 143.8l-.1 .1 .1 .2M214 151.4l.2 .1-.2 .2M214 151.4l-.1 .1 .1 .2M303.1 151.4l.2 .1-.2 .2M303.1 151.4l-.2 .1 .2 .2M303.1 143.8v.3M303.1 151.4v.3M303.1 143.8l.2 .1-.2 .2"/>
<path d="M303.1 143.8l-.2 .1 .2 .2M304.8 151.4l.1 .1-.1 .2M304.8 151.4l-.2 .1 .2 .2M304.8 143.8v.3M304.8 151.4v.3M304.8 143.8l.1 .1-.1 .2M304.8 143.8l-.2 .1 .2 .2M306.4 151.4l.2 .1-.2 .2M306.4 151.4l-.1 .1 .1 .2M306.4 143.8v.3M306.4 151.4v.3M306.4 143.8l.2 .1-.2 .2"/>
<path d="M306.4 143.8l-.1 .1 .1 .2M308.1 151.4l.2 .1-.2 .2M308.1 151.4l-.2 .1 .2 .2M308.1 143.8v.3M308.1 151.4v.3M308.1 143.8l.2 .1-.2 .2M308.1 143.8l-.2 .1 .2 .2M309.8 151.4l.1 .1-.1 .2M309.8 151.4l-.2 .1 .2 .2M309.8 143.8v.3M309.8 151.4v.3M309.8 143.8l.1 .1-.1 .2"/>
<path d="M309.8 143.8l-.2 .1 .2 .2M311.4 151.4l.2 .1-.2 .2M311.4 151.4l-.1 .1 .1 .2M311.4 143.8v.3M311.4 151.4v.3M311.4 143.8l.2 .1-.2 .2M311.4 143.8l-.1 .1 .1 .2M313.1 151.4l.2 .1-.2 .2M313.1 151.4l-.2 .1 .2 .2M313.1 143.8v.3M313.1 151.4v.3M313.1 143.8l.2 .1-.2 .2"/>
<path d="M313.1 143.8l-.2 .1 .2 .2M397.2 151.4l.1 .1-.1 .2M397.2 151.4l-.2 .1 .2 .2M397.2 143.8v.3M397.2 151.4v.3M397.2 143.8l.1 .1-.1 .2M397.2 143.8l-.2 .1 .2 .2M398.8 151.4l.2 .1-.2 .2M398.8 151.4l-.1 .1 .1 .2M398.8 143.8v.3M398.8 151.4v.3M398.8 143.8l.2 .1-.2 .2"/>
<path d="M398.8 143.8l-.1 .1 .1 .2M400.5 151.4l.2 .1-.2 .2M400.5 151.4l-.2 .1 .2 .2M400.5 143.8v.3M400.5 151.4v.3M400.5 143.8l.2 .1-.2 .2M400.5 143.8l-.2 .1 .2 .2M402.2 151.4l.1 .1-.1 .2M402.2 151.4l-.2 .1 .2 .2M402.2 143.8v.3M402.2 151.4v.3M402.2 143.8l.1 .1-.1 .2"/>
<path d="M402.2 143.8l-.2 .1 .2 .2M403.8 151.4l.2 .1-.2 .2M403.8 151.4l-.1 .1 .1 .2M403.8 143.8v.3M403.8 151.4v.3M403.8 143.8l.2 .1-.2 .2M403.8 143.8l-.1 .1 .1 .2M405.5 151.4l.2 .1-.2 .2M405.5 151.4l-.2 .1 .2 .2M405.5 143.8v.3M405.5 151.4v.3M405.5 143.8l.2 .1-.2 .2"/>
<path d="M405.5 143.8l-.2 .1 .2 .2M407.2 151.4l.1 .1-.1 .2M407.2 151.4l-.2 .1 .2 .2M407.2 143.8v.3M407.2 151.4v.3M407.2 143.8l.1 .1-.1 .2M407.2 143.8l-.2 .1 .2 .2M242.2 178.3h1.2M242.2 176.6h1.2M243.4 175.4v3M256.5 170.1h1.1M256.9 169.1v2.6l.2 .3 .5 .1"/>
<path d="M269.2 170.2l.2 .6-1.5 .3M269.4 176.4h1.1M269.9 178.3l.6 .1M272.5 176.6l-.7-.2-.4 .5 .1 .4 1 .3v.7h-1.1M299.4 178.3h1.1M299.4 176.6h1.1M300.5 175.4v3"/>
</g>
<path d="M207.8 28v9.4l.5 1.1 1.1 .5M213.1 35.3l5.2-1v-1.1l-.5-1-1.1-.5h-2.1l-1 .5-.5 1v4.2l.5 1.1 1 .5h2.1l1.1-.5M223 31.7v7.3M226.2 31.7a2.81 2.81 0 0 0-3.2 2.1M356 34.8h8.4M369.1 39h6.3M369.1 31.1l1.1-.5 1-1 1-1.6v11M384.8 28a3.9 3.9 0 0 0-4.7 2.6l-.5 2.1v4.2l.5 1 1.6 1.1h2.1l1.5-1.1 .6-1v-2.6l-1.1-1.6-1-.5h-2.1l-1.1 .5-1 1.6" fill="none" stroke="#a21622" stroke-width="1"/>
<g fill="none" stroke="#8c8c8c" stroke-width=".6">
<path d="M244.6 181.8l1 3M251.8 194.5h1.7M256.6 184.6h1.2M256.6 182.9h1.2M257.9 183.5l-1.4 .3M260.5 188.6l-.3 .8 .3 1.3M267.5 195.6l-.7-.1-.4 .4 .1 .4 1 .3v.7h-1.1M270.2 183.8l.7 .1 .2 .4-.5 .5h-.5M270.2 182.8l.7 .1M271.9 182.8h1.2M274.5 189.1h1.1M274.9 188.1v2.6l.2 .3 .5 .1"/>
<path d="M283.4 188.1v.3M283.4 189.1v2M286.6 182.8h1.2M287.8 181.8l-.6 .1-.1 .3v2.6M289.5 195.6l.9-.1 .5 .5v.9l-.3 .4h-1.1M289.5 194.5v3M294.5 182.8l.3 .1M294.8 184.6l-.3 .2M295.1 190.3v.7M297.8 189.3l-.9-.2-.5 .6v.9l.2 .4h1.2M299.8 195.5v2M300.6 195.5l-.8 .3"/>
<path d="M311.1 194.5v.3M311.1 195.5v2M319.9 182.8l.3 .1M320.2 182.8v2.4l-.3 .4M320.2 184.6l-.3 .2M321.6 183.1a.75 .75 0 0 1 1.3 .1v1.6M321.6 182.8v2M333.4 196a.81 .81 0 0 1 .7-.6 .81 .81 0 0 1 .8 .6v.9a.81 .81 0 0 1-.8 .6 .81 .81 0 0 1-.7-.6M336.2 195.5v2M336.6 195.5l-.4 .3M338.6 182.8h1.2M339.1 181.8v2.5l.1 .3 .6 .2"/>
<path d="M341.1 182.8l-.3 .1M341.1 183.6a.59 .59 0 0 0-.5 .6 .59 .59 0 0 0 .5 .6M354.6 195.5l.9 .1 .1 .6-1.4 .3M355.5 197.3l-.9 .2M367.2 194.5v.3M367.2 195.5v2M387.6 197l.5 .5 .8-.2M387.6 195.9l.5-.4h.5l.5 .4v.3l-1.5 .3M253.5 203h1.4M254.2 200.8l-1 3M258.8 201.8h.6l.4 .3M259.8 203.5l-.4 .3h-.6"/>
<path d="M275.5 201.8l-.6 2-.5-1.4-.6 1.4M286.6 202h1l.2 1.8M298.2 201.8l.9 .2M299.1 203.7l-.9 .1M323.1 202h1.1l.2 1.8M323.1 203.7h1.3M324.4 202.5l-1.3 .3M325.6 203.7l.9 .1M326.5 201.8l-.7 .2-.2 .3 .2 .4 .7 .1M336.1 201.8l.8 .2 .2 .5-1.5 .3M336.9 203.7l-.8 .1M350.6 201.8h1.2"/>
<path d="M351.1 200.8v2.6l.1 .3 .6 .1M362.9 202l.3 .4v.9l-.3 .4M364.5 201.8v2M364.6 202.1l-.1 .3M371.8 201.8l.1 1.9h1"/>
</g>
<g font-size="15.3" fill="#a21622">
<text x="25.4" y="40.4">NU0001_DRS-Controller</text>
<text x="276.8" y="40.4">2025-09-16</text>
<text x="294.6" y="58.2">REVISION 0</text>
</g>
<g font-size="13.9" fill="#c8c8c8">
<text x="221" y="223.3">DRAFT Release</text>
<text x="338.7" y="223.3">Date</text>
</g>
<text font-size="11.1" fill="#a21622" x="25.4" y="58.2">VARIANT: DRAFT</text>
<g font-size="7" fill="#353ccf">
<text x="26.7" y="166.1">TOP</text>
<text x="46.5" y="166.1">VIEW</text>
<text x="128.3" y="166.1">BOTTOM VIEW</text>
<text x="221" y="166.8">NOTES</text>
<text x="26.7" y="237.4">DESIGN CONSIDERATIONS</text>
</g>
<g font-size="7" fill="#840000">
<text x="271.2" y="259.5">Root</text>
<text x="396.5" y="284.7">A3</text>
</g>
<g font-size="5.6">
<text x="18.9" y="70.9">PAGE</text>
<text x="45.7" y="70.9">INDEX</text>
<text x="118" y="70.9">PAGE</text>
<text x="144.8" y="70.9">INDEX</text>
<text x="217" y="70.9">PAGE</text>
<text x="243.8" y="70.9">INDEX</text>
<text x="316.1" y="70.9">PAGE</text>
<text x="342.9" y="70.9">INDEX</text>
</g>
<g font-size="4.9">
<text x="32.5" y="83.6">1</text>
<text x="45.7" y="83.6">Cover</text>
<text x="62.6" y="83.6">Page</text>
<text x="128.2" y="83.6">11</text>
<text x="144.8" y="83.6">..........................................</text>
<text x="227.3" y="83.6">21</text>
<text x="243.8" y="83.6">..........................................</text>
<text x="326.3" y="83.6">31</text>
<text x="342.9" y="83.6">.......................................</text>
<text x="32.5" y="91.2">2</text>
<text x="45.7" y="91.2">Block</text>
<text x="62.5" y="91.2">Diagram</text>
<text x="128.2" y="91.2">12</text>
<text x="144.8" y="91.2">..........................................</text>
<text x="227.3" y="91.2">22</text>
<text x="243.8" y="91.2">..........................................</text>
<text x="326.3" y="91.2">32</text>
<text x="342.9" y="91.2">.......................................</text>
<text x="32.5" y="98.8">3</text>
<text x="45.7" y="98.8">Project</text>
<text x="66.6" y="98.8">Architecture</text>
<text x="128.2" y="98.8">13</text>
<text x="144.8" y="98.8">..........................................</text>
<text x="227.3" y="98.8">23</text>
<text x="243.8" y="98.8">..........................................</text>
<text x="326.3" y="98.8">33</text>
<text x="342.9" y="98.8">.......................................</text>
<text x="32.5" y="106.4">4</text>
<text x="45.7" y="106.4">MCU -</text>
<text x="66.1" y="106.4">Power</text>
<text x="128.2" y="106.4">14</text>
<text x="144.8" y="106.4">..........................................</text>
<text x="227.3" y="106.4">24</text>
<text x="243.8" y="106.4">..........................................</text>
<text x="326.3" y="106.4">34</text>
<text x="342.9" y="106.4">.......................................</text>
<text x="32.5" y="114.1">5</text>
<text x="45.7" y="114.1">MCU -</text>
<text x="66.1" y="114.1">IO</text>
<text x="128.2" y="114.1">15</text>
<text x="144.8" y="114.1">..........................................</text>
<text x="227.3" y="114.1">25</text>
<text x="243.8" y="114.1">..........................................</text>
<text x="326.3" y="114.1">35</text>
<text x="342.9" y="114.1">.......................................</text>
<text x="32.5" y="121.7">6</text>
<text x="45.7" y="121.7">Interface</text>
<text x="78.1" y="121.7">Connectors</text>
<text x="128.2" y="121.7">16</text>
<text x="144.8" y="121.7">..........................................</text>
<text x="227.3" y="121.7">26</text>
<text x="243.8" y="121.7">..........................................</text>
<text x="326.3" y="121.7">36</text>
<text x="342.9" y="121.7">.......................................</text>
<text x="32.5" y="129.3">7</text>
<text x="45.7" y="129.3">Power</text>
<text x="70.4" y="129.3">Generation</text>
<text x="128.2" y="129.3">17</text>
<text x="144.8" y="129.3">..........................................</text>
<text x="227.3" y="129.3">27</text>
<text x="243.8" y="129.3">..........................................</text>
<text x="326.3" y="129.3">37</text>
<text x="342.9" y="129.3">.......................................</text>
<text x="32.5" y="136.9">8</text>
<text x="45.7" y="136.9">Motor</text>
<text x="62.6" y="136.9">Control</text>
<text x="128.2" y="136.9">18</text>
<text x="144.8" y="136.9">..........................................</text>
<text x="227.3" y="136.9">28</text>
<text x="243.8" y="136.9">..........................................</text>
<text x="326.3" y="136.9">38</text>
<text x="342.9" y="136.9">.......................................</text>
<text x="32.5" y="144.5">9</text>
<text x="45.7" y="144.5">..........................................</text>
<text x="128.2" y="144.5">19</text>
<text x="144.8" y="144.5">..........................................</text>
<text x="227.3" y="144.5">29</text>
<text x="243.8" y="144.5">..........................................</text>
<text x="326.3" y="144.5">39</text>
<text x="342.9" y="144.5">.......................................</text>
<text x="29.1" y="152.2">10</text>
<text x="45.7" y="152.2">..........................................</text>
<text x="128.2" y="152.2">20</text>
<text x="144.8" y="152.2">..........................................</text>
<text x="227.3" y="152.2">30</text>
<text x="243.8" y="152.2">..........................................</text>
<text x="326.3" y="152.2">40</text>
<text x="342.9" y="152.2">.......................................</text>
</g>
<g font-size="4.9" fill="#840000">
<text x="221.2" y="237.2">NOTES</text>
<text x="271.2" y="252.7">TITLE</text>
<text x="347.9" y="252.7">CREATED DATE 2025-09-12</text>
<text x="271.7" y="272.7">PART NO</text>
<text x="306.2" y="272.7">DRAWING NO</text>
<text x="338.1" y="280.3">NU0001-ELEC-GA-701</text>
</g>
<g font-size="4.2">
<text x="222.2" y="172.5">Add a comment</text>
<text x="259.7" y="172.5">here</text>
<text x="222.2" y="178.8">Not</text>
<text x="232" y="178.8">fitted</text>
<text x="246" y="178.8">components</text>
<text x="275" y="178.8">are</text>
<text x="284.3" y="178.8">marked</text>
<text x="302.7" y="178.8">as</text>
</g>
<g font-size="4.2" fill="#8c8c8c">
<text x="222.2" y="185.2">DRAFT -</text>
<text x="246.4" y="185.2">Very</text>
<text x="259.1" y="185.2">early</text>
<text x="273.6" y="185.2">stage</text>
<text x="289.2" y="185.2">of</text>
<text x="297.2" y="185.2">schematic,</text>
<text x="324.8" y="185.2">ignore</text>
<text x="342.3" y="185.2">details.</text>
<text x="222.2" y="191.5">PRELIMINARY</text>
<text x="254.5" y="191.5">-</text>
<text x="261.7" y="191.5">Close</text>
<text x="277.4" y="191.5">to</text>
<text x="285.3" y="191.5">final</text>
<text x="299" y="191.5">schematic.</text>
<text x="222.2" y="197.9">CHECKED</text>
<text x="246.3" y="197.9">-</text>
<text x="253.5" y="197.9">There</text>
<text x="269" y="197.9">shouldn't</text>
<text x="293.2" y="197.9">be</text>
<text x="302" y="197.9">any</text>
<text x="313.2" y="197.9">mistakes.</text>
<text x="337.8" y="197.9">Contact</text>
<text x="358.4" y="197.9">the</text>
<text x="368.9" y="197.9">engineer</text>
<text x="391.5" y="197.9">otherwise.</text>
<text x="222.2" y="204.2">RELEASED -</text>
<text x="254.9" y="204.2">A</text>
<text x="261" y="204.2">board</text>
<text x="277.2" y="204.2">with</text>
<text x="289.7" y="204.2">this</text>
<text x="301.5" y="204.2">schematic</text>
<text x="327.7" y="204.2">has</text>
<text x="339" y="204.2">been</text>
<text x="353.1" y="204.2">sent</text>
<text x="366" y="204.2">to</text>
<text x="373.9" y="204.2">production.</text>
</g>
<g font-size="3.5" fill="#0000c2">
<text x="33.1" y="197.5">3D</text>
<text x="40.9" y="197.5">render</text>
<text x="55.8" y="197.5">of</text>
<text x="62.4" y="197.5">your</text>
<text x="73.3" y="197.5">PCB</text>
<text x="83.7" y="197.5">here</text>
<text x="94.7" y="197.5">(Top</text>
<text x="131.3" y="197.5">3D</text>
<text x="139.1" y="197.5">render</text>
<text x="154" y="197.5">of</text>
<text x="160.6" y="197.5">your</text>
<text x="171.5" y="197.5">PCB</text>
<text x="181.9" y="197.5">here</text>
<text x="192.9" y="197.5">(Bottom</text>
<text x="60" y="201.5">View)</text>
<text x="161.6" y="201.5">View)</text>
</g>
<g font-size="3.5" fill="#840000">
<text x="299.8" y="236.2">NU Teams</text>
<text x="299.8" y="241.2">THIS DESIGN AND/OR</text>
<text x="333.8" y="241.2">DRAWING SHALL NOT BE REPRODUCED WITHOUT</text>
<text x="221.2" y="267.7">DSGNR.</text>
<text x="255.3" y="267.7">R. HICKS</text>
<text x="221.2" y="273.7">ENG.</text>
<text x="391.3" y="271.7">SHEET SIZE</text>
<text x="221.2" y="279.7">CHKR.</text>
<text x="245.9" y="279.7">Reviewer</text>
<text x="260.5" y="279.7">Name</text>
<text x="221.2" y="285.7">APPR.</text>
<text x="246" y="285.7">Approver</text>
<text x="260.5" y="285.7">Name</text>
<text x="271.2" y="285.3">KiCad</text>
<text x="281.4" y="285.3">E.D.A. 9.0.3</text>
<text x="306" y="285.3">REVISION</text>
<text x="344.3" y="285.3">0</text>
<text x="348.7" y="285.5">SHEET</text>
<text x="375.6" y="285.5">1 OF 10</text>
</g>
<g font-size="2.8">
<text x="28.7" y="248.5">Example text for</text>
<text x="28.7" y="251.9">informational design</text>
<text x="63" y="248.5">Example text for</text>
<text x="63" y="251.9">debug notes.</text>
<text x="98.5" y="248.5">Example text for</text>
<text x="98.5" y="251.9">cautionary design</text>
<text x="28.7" y="255.2">notes.</text>
<text x="98.5" y="255.2">notes.</text>
</g>
<g font-size="2.8" fill="#f00">
<text x="28.9" y="272.9">Example text for</text>
<text x="28.9" y="276.3">critical design</text>
<text x="28.9" y="279.6">notes.</text>
</g>
<g font-size="2.8" fill="#00f">
<text x="63.2" y="272.9">Example text for</text>
<text x="63.2" y="276.3">critical layout</text>
<text x="63.2" y="279.6">guidelines.</text>
</g>
<g font-size="1.8" fill="#840000">
<text x="40" y="6.9">1</text>
<text x="90" y="6.9">2</text>
<text x="140" y="6.9">3</text>
<text x="190" y="6.9">4</text>
<text x="240" y="6.9">5</text>
<text x="290" y="6.9">6</text>
<text x="340" y="6.9">7</text>
<text x="390" y="6.9">8</text>
<text x="15.3" y="30.9">A</text>
<text x="413.3" y="30.9">A</text>
<text x="15.3" y="80.9">B</text>
<text x="413.2" y="80.9">B</text>
<text x="15.3" y="130.9">C</text>
<text x="413.2" y="130.9">C</text>
<text x="15.3" y="180.9">D</text>
<text x="413.2" y="180.9">D</text>
<text x="15.3" y="230.9">E</text>
<text x="413.3" y="230.9">E</text>
<text x="15.3" y="280.9">F</text>
<text x="413.3" y="280.9">F</text>
<text x="40" y="291.9">1</text>
<text x="90" y="291.9">2</text>
<text x="140" y="291.9">3</text>
<text x="190" y="291.9">4</text>
<text x="240" y="291.9">5</text>
<text x="290" y="291.9">6</text>
<text x="340" y="291.9">7</text>
<text x="390" y="291.9">8</text>
</g>
</svg>
